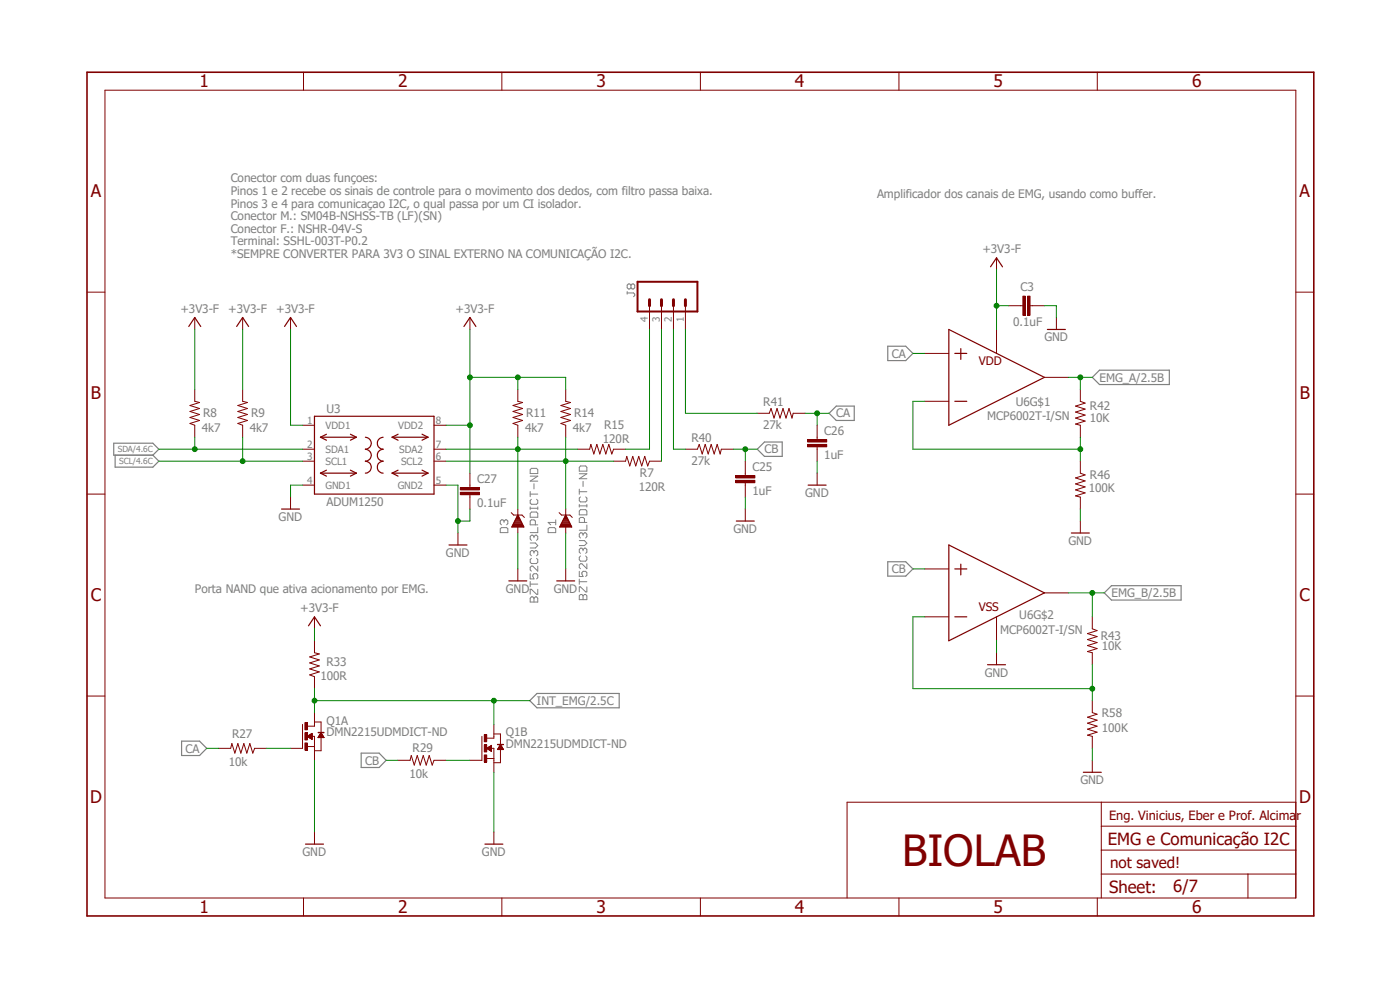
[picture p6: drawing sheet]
<svg xmlns="http://www.w3.org/2000/svg" width="297mm" height="210mm" viewBox="0 0 297 210" stroke-linecap="round" stroke-linejoin="round" font-family="sans-serif">
<path d="M17.9 15l261.2 179.9M279.1 15l-261.2 179.9" fill="none" stroke="#fff" stroke-width=".21"/>
<g fill="none" stroke="#808080" stroke-width=".21">
<path d="M133.1 62.1h1.3l.3 .3v.3l-.3 .2M133.1 61.8v.6M133.9 60.5l.2-.3h.3l.3 .3v.5l-.3 .3h-.3l-.2-.3M133.9 60.5l-.3-.3h-.3l-.2 .3v.5l.2 .3h.3l.3-.3M133.9 60.5v.5M112.7 99.4h1.1l.3 .3v.8h-1.6v-.8zM123.1 98.8h1.1l.3 .3v.8h-1.6v-.8zM106.1 112.2l.3-.3h1.1l.2 .3v.8h-1.6zM106.9 110.5l-.2-.2h-.3l-.3 .2v.6l.3 .2M106.9 110.5l.3-.2h.3l.2 .2v.6l-.2 .2M106.9 110.5v.3M112.5 104.3v1.1"/>
<path d="M112.5 107.5v.6M112.5 115.2h1.1l.5 .5-.5 .5h-1.1M112.5 107.8h1.6M112.5 104.8h1.6M112.5 101h1.6l-1.6 1.1h1.6M112.7 105.9l-.2 .3v.5l.2 .3h1.1l.3-.3v-.5l-.3-.3M112.7 108.6h1.1l.3 .3v.8h-1.6v-.8zM112.7 118.4l-.2 .3v.6l.2 .2h1.1l.3-.2v-.6l-.3-.3M113.3 113.8l-.3-.3h-.3l-.2 .3v.5l.2 .3M113.3 117.1l-.3-.3h-.3l-.2 .3v.5l.2 .3M113.3 113.8l.3-.3h.2l.3 .3v.5l-.3 .3M113.3 117.1l.3-.3h.2l.3 .3v.5l-.3 .3"/>
<path d="M113.3 102.6v1.1M113.3 113.8v.3M113.3 117.1v.2M113.6 111.3v-.8l-.3-.2h-.6l-.2 .2v.8h1.6M114.1 107.5v.6M114.1 111.9v1.1h-1.6M116.3 112.2l.2-.3h1.1l.3 .3v.8h-1.6zM117.9 110.8h-1.6l.5 .5M117.9 110.3v1M122.9 103.8v1.1M122.9 107v.6M122.9 114.7h1.1l.5 .5-.5 .5h-1.1"/>
<path d="M122.9 107.3h1.6M122.9 104.3h1.6M122.9 100.5h1.6l-1.6 1.1h1.6M123.1 105.4l-.2 .3v.5l.2 .3h1.1l.3-.3v-.5l-.3-.3M123.1 108.1h1.1l.3 .3v.8h-1.6v-.8zM123.1 117.9l-.2 .3v.5l.2 .3h1.1l.3-.3v-.5l-.3-.3M123.7 113.3l-.3-.3h-.3l-.2 .3v.5l.2 .3M123.7 116.6l-.3-.3h-.3l-.2 .3v.5l.2 .3M123.7 113.3l.3-.3h.2l.3 .3v.5l-.3 .3M123.7 116.6l.3-.3h.2l.3 .3v.5l-.3 .3M123.7 102.1v1.1M123.7 113.3v.3"/>
<path d="M123.7 116.6v.2M124 110.8v-.8l-.3-.2h-.6l-.2 .2v.8h1.6M124.5 119.6v1l-1.1-1h-.3l-.2 .2v.6l.2 .2M124.5 107v.6M124.5 111.4v1.1h-1.6M112.5 121.7v1.1h.8l-.3-.5v-.3l.3-.3h.5l.3 .3v.6l-.3 .2M112.5 123.4v1.1M112.5 123.9h1.6M112.7 126.6h.3l.3 .3 .3-.3h.2l.3 .3v.8h-1.6v-.8zM113.3 126.9v.8M114.1 120.1v1.1l-1.1-1.1h-.3l-.2 .3v.5l.2 .3M114.1 125v1.1h-.3l-1.1-1.1h-.2v1.1"/>
<path d="M122.9 121.2v1.1h.8l-.3-.8 .3-.3h.5l.3 .3v.5l-.3 .3M122.9 122.9v1.1M122.9 123.4h1.6M123.1 126.1h.3l.3 .3 .3-.3h.2l.3 .3v.8h-1.6v-.8zM123.7 126.4v.8M124.5 124.5v1.1h-.3l-1.1-1.1h-.2v1.1"/>
</g>
<path d="M188.3 73.4h3.9l1.5 1.6-1.5 1.5h-3.9zM233.3 78.5h14.8v3.1h-14.8l-1.6-1.5zM24.1 94h8.3l1.3 1.3-1.3 1.3h-8.3zM24.4 96.6v2.5h8l1.3-1.3-1.3-1.2M160.7 95.3l1.5-1.5h3.7v3h-3.7zM175.9 87.7l1.5-1.6h3.8v3.1h-3.8zM188.3 119.2h3.9l1.5 1.5-1.5 1.5h-3.9zM234.3 125.8l1.5-1.6h14.8v3.1h-14.8zM38.5 157.2h3.8l1.6 1.5-1.6 1.6h-3.8zM76.6 159.8h3.8l1.5 1.5-1.5 1.5h-3.8zM113.9 147.1h17.5v3.1h-17.5l-1.5-1.6z" fill="none" stroke="#808080" stroke-width=".25"/>
<g fill="none" stroke="#800000" stroke-width=".21">
<path d="M22.3 19.1h252.6v171.4h-252.6zM64.4 15.3v3.8M106.5 15.3v3.8M148.6 15.3v3.8M190.7 15.3v3.8M232.8 15.3v3.8M18.5 62h3.8M216.5 64.9h.5M218.5 64.9h.5M224.1 67.4v2.5M274.9 62h3.8M18.5 104.8h3.8"/>
<path d="M274.9 104.8h3.8M18.5 147.7h3.8M274.9 147.7h3.8M233.6 170.2v20.3M233.6 175.3h41.3M274.9 170.2h-95.2v20.3M64.4 190.5v3.8M106.5 190.5v3.8M148.6 190.5v3.8M190.7 190.5v3.8M232.8 190.5v3.8M233.6 185.4h41.3"/>
<path d="M233.6 180.3h41.3M264.8 185.4v5.1"/>
</g>
<path d="M18.5 15.3h260.2v179h-260.2z" fill="none" stroke="#800000" stroke-width=".34"/>
<path d="M222.2 69.9h3.8" fill="none" stroke="#800000" stroke-width=".25"/>
<path d="M218 62.8h.5v4.1h-.5z" fill-rule="evenodd" fill="#800000"/>
<path d="M218 62.8h.5v4.1h-.5z" fill="none" stroke="#800000" stroke-width=".21"/>
<path d="M217 62.8h.5v4.1h-.5z" fill-rule="evenodd" fill="#800000"/>
<g fill="none" stroke="#800000" stroke-width=".21">
<path d="M196.2 75h5.1M211.4 69.9v5.1M214 64.9h2.5M217 62.8h.5v4.1h-.5zM219 64.9h2.6M196.2 85.1h5.1M221.6 80.1h5.1M229.2 82.6v2.5l1 .4-2 .6 2 .7-2 .6 2 .7-2 .6 2 .6-2 .7 1 .2v2.6M229.2 97.8v2.6l1 .4-2 .6 2 .6-2 .7 2 .6-2 .6 2 .7-2 .6 1 .3v2.5M229.2 110.5v2.6M66.7 135.9v2.6l1 .2-2 .7 2 .6-2 .6 2 .7-2 .6 2 .6-2 .7 1 .4v2.5M196.2 120.7h5.1"/>
<path d="M196.2 130.9h5.1M211.4 130.9v5M211.4 138.5v2.5M221.6 125.8h5.1M231.7 130.9v2.5l1 .4-2 .6 2 .6-2 .7 2 .6-2 .6 2 .7-2 .6 1 .3v2.5M46.4 158.7h2.5l.3-1 .6 2.1 .7-2.1 .6 2.1 .6-2.1 .7 2.1 .6-2.1 .6 2.1 .4-1.1h2.6M64.2 153.7v5M65.2 158.4h1.5M66.2 156.2h.5v2.5M66.7 153.7v.4h-1.5M66.7 153.2h1.4v2.2M68.1 156.5v2.8h-1.4"/>
<path d="M231.7 148.6v2.6l1 .3-2 .6 2 .7-2 .6 2 .7-2 .6 2 .6-2 .7 1 .2v2.5M66.7 176.5v2.6M84.5 161.3h2.5l.2-1 .7 2 .6-2 .7 2 .6-2 .6 2 .7-2 .6 2 .4-1h2.5M104.8 176.5v2.6M231.7 161.3v2.5"/>
</g>
<g fill="none" stroke="#800000" stroke-width=".25">
<path d="M201.3 69.9l20.3 10.2-20.3 10.1zM202.6 75h2.5M203.8 74v2.2M202.6 85.1h2.5M201.3 115.6l20.3 10.2-20.3 10.1zM203.8 119.7v2.3M227.3 113.1h3.8M202.6 120.7h2.5M202.6 130.9h2.5M209.5 141h3.8M64.8 179.1h3.8M102.9 179.1h3.8"/>
<path d="M229.8 163.8h3.8"/>
</g>
<path d="M64.7 153.3h.5v1.5h-.5z" fill-rule="evenodd" fill="#800000"/>
<path d="M64.7 153.3h.5v1.5h-.5z" fill="none" stroke="#800000" stroke-width=".21"/>
<path d="M64.7 155.4h.5v1.6h-.5z" fill-rule="evenodd" fill="#800000"/>
<path d="M64.7 155.4h.5v1.6h-.5z" fill="none" stroke="#800000" stroke-width=".21"/>
<path d="M64.7 157.6h.5v1.5h-.5z" fill-rule="evenodd" fill="#800000"/>
<path d="M64.7 157.6h.5v1.5h-.5z" fill="none" stroke="#800000" stroke-width=".21"/>
<path d="M67.5 155.4h1.2z" fill-rule="evenodd" fill="#800000"/>
<g fill="none" stroke="#800000" stroke-width=".21">
<path d="M61.6 158.7h2.6M65.2 156.2l1-.6v1.2M65.2 156.2l1 .6M65.2 156.2h1M65.2 156.3h1M65.3 156.2h.9M65.3 156.3h.9M65.4 156.1h.8M65.5 156.4h.7M65.5 156h.7M65.6 156.5h.6M65.6 156h.6"/>
<path d="M65.7 156.5h.5M65.7 155.9h.5M65.8 156.6h.4M65.8 155.8h.4M65.9 156.7h.3M65.9 155.8h.3M66 156.7h.2M66 155.7h.2M66.1 156.8h.1M66.1 155.7h.1M66.2 156.8h.1M66.2 155.6h.1"/>
<path d="M66.7 151.2v2.5M66.7 158.7v2.6M67.5 155.4h1.2zM67.5 156.4h1.2M67.6 156.3h1M67.6 156.2h1M67.6 156.2h.9M67.7 156.1h.8M67.7 156h.8M67.8 156h.6M67.9 155.9h.5M67.9 155.8h.4"/>
<path d="M67.9 155.7h.3M68 155.7h.2M68 155.6h.2M68.1 155.5h.1M68.1 155.4l.6 1.1h-1.2zM102.2 156.2v5.1M104.3 158.7h.5v2.6M104.8 156.2v.4h-1.5M104.8 155.7h1.4v2.3M106.2 159v2.8h-1.4M103.3 160.9h1.5"/>
</g>
<path d="M102.7 155.8h.6v1.6h-.6z" fill-rule="evenodd" fill="#800000"/>
<path d="M102.7 155.8h.6v1.6h-.6z" fill="none" stroke="#800000" stroke-width=".21"/>
<path d="M102.7 158h.6v1.5h-.6z" fill-rule="evenodd" fill="#800000"/>
<path d="M102.7 158h.6v1.5h-.6z" fill="none" stroke="#800000" stroke-width=".21"/>
<path d="M102.7 160.1h.6v1.6h-.6z" fill-rule="evenodd" fill="#800000"/>
<path d="M102.7 160.1h.6v1.6h-.6z" fill="none" stroke="#800000" stroke-width=".21"/>
<path d="M105.5 157.9l1.3 .1z" fill-rule="evenodd" fill="#800000"/>
<g fill="none" stroke="#800000" stroke-width=".21">
<path d="M211.4 54.7v2.5M137.8 64.9v5M140.3 64.9v5M142.9 64.9v5M145.4 64.9v5M64.2 90.2h2.5M64.2 95.3h2.5M64.2 97.8h2.5M92.1 90.2h2.5M92.1 95.3h2.5M92.1 97.8h2.5M145.4 95.3h2.6l.3-1 .7 2 .6-2 .6 2 .7-2 .6 2 .6-2 .7 2 .2-1h2.6"/>
<path d="M160.7 87.7h2.5l.4-1 .6 2 .6-2 .7 2 .6-2 .7 2 .6-2 .6 2 .3-1h2.5M61.6 105.5v2.5M64.2 102.9h2.5M92.1 102.9h2.5M97.2 113.1v2.5M158.1 100.4v.5M158.1 102.4v.5M158.1 108v2.5M173.4 100.4v2.5M66.7 130.9v2.5M103.3 158.7l1-.6v1.3M103.3 158.7l1 .7"/>
<path d="M103.3 158.7h1M103.3 158.8h1M103.4 158.9h.9M103.5 158.6h.8M103.6 159h.7M103.6 158.6h.7M103.7 159h.6M103.7 158.5h.6M103.8 159.1h.5M103.8 158.4h.5M103.9 159.2h.4M103.9 158.4h.4"/>
<path d="M104 159.2h.3M104 158.3h.3M104.1 159.3h.2M104.1 158.2h.2M104.2 158.2h.1M104.2 159.4h.1M104.8 153.7v2.5M105.5 157.9l1.3 .1zM105.6 159h1.2M105.6 158.9h1.2M105.7 158.8h1M105.7 158.7h1"/>
<path d="M105.7 158.7h.9M105.8 158.6h.8M105.9 158.5h.6M105.9 158.4h.5M106 158.4h.4M106 158.3h.4M106 158.2h.3M106.1 158.2h.2M106.1 158.1h.2M106.2 158l.6 1h-1.3zM106.2 158.1h.1M99.7 161.3h2.5"/>
<path d="M104.8 161.3v2.5"/>
</g>
<g fill="none" stroke="#800000" stroke-width=".25">
<path d="M210.1 56.6l1.3-1.9 1.3 1.9M66.7 88.3h25.4v16.5h-25.4zM68 92.8h7.6M68 92.8l1.3 .6M69.3 92.1l-1.3 .7M69.3 99.7l-1.3 .7M74.3 92.1l1.3 .7M74.3 99.7l1.3 .7M75.6 92.8l-1.3 .6M77.5 92.8a1.27 1.27 0 0 1 1.3 1.2 1.27 1.27 0 0 1-1.3 1.3 1.27 1.27 0 0 1 1.3 1.3 1.27 1.27 0 0 1-1.3 1.2 1.27 1.27 0 0 1 1.3 1.3 1.27 1.27 0 0 1-1.3 1.3M81.3 92.8a1.27 1.27 0 0 0-1.2 1.2 1.27 1.27 0 0 0 1.2 1.3 1.27 1.27 0 0 0-1.2 1.3 1.27 1.27 0 0 0 1.2 1.2 1.27 1.27 0 0 0-1.2 1.3 1.27 1.27 0 0 0 1.2 1.3M83.2 92.8h7.6"/>
<path d="M83.2 92.8l1.3 .6M84.5 92.1l-1.3 .7M84.5 99.7l-1.3 .7M89.5 99.7l1.3 .7M89.5 92.1l1.3 .7M90.8 92.8l-1.3 .6M59.7 108h3.8M68 100.4h7.6M68 100.4l1.3 .6M75.6 100.4l-1.3 .6M83.2 100.4l1.3 .6M83.2 100.4h7.6"/>
<path d="M90.8 100.4l-1.3 .6M95.2 115.6h3.9M156.2 110.5h3.8M171.4 102.9h3.9M65.4 132.8l1.3-1.9 1.3 1.9"/>
</g>
<path d="M135.3 59.8h12.7v6.3h-12.7z" fill="none" stroke="#800000" stroke-width=".42"/>
<path d="M137.8 63.6v1.3M140.3 63.6v1.3M142.9 63.6v1.3M145.4 63.6v1.3" fill="none" stroke="#800000" stroke-width=".64"/>
<path d="M156.1 101.9h4v.5h-4z" fill-rule="evenodd" fill="#800000"/>
<path d="M156.1 101.9h4v.5h-4z" fill="none" stroke="#800000" stroke-width=".21"/>
<path d="M156.1 100.9h4v.5h-4z" fill-rule="evenodd" fill="#800000"/>
<path d="M158.1 97.8v2.6M173.4 92.8v.5M173.4 94.8v.5M156.1 100.9h4v.5h-4zM158.1 102.9v2.6" fill="none" stroke="#800000" stroke-width=".21"/>
<path d="M171.3 94.3h4.1v.5h-4.1z" fill-rule="evenodd" fill="#800000"/>
<path d="M171.3 94.3h4.1v.5h-4.1z" fill="none" stroke="#800000" stroke-width=".21"/>
<path d="M171.3 93.3h4.1v.5h-4.1z" fill-rule="evenodd" fill="#800000"/>
<path d="M171.3 93.3h4.1v.5h-4.1zM173.4 90.2v2.6M173.4 95.3v2.5M99.7 102.9v.5M99.7 104.9v.6" fill="none" stroke="#800000" stroke-width=".21"/>
<path d="M97.7 104.4h4v.5h-4z" fill-rule="evenodd" fill="#800000"/>
<path d="M97.7 104.4h4v.5h-4z" fill="none" stroke="#800000" stroke-width=".21"/>
<path d="M97.7 103.4h4v.5h-4z" fill-rule="evenodd" fill="#800000"/>
<g fill="none" stroke="#800000" stroke-width=".21">
<path d="M41.3 67.4v2.5M51.5 67.4v2.5M61.6 67.4v2.5M99.7 67.4v2.5M41.3 82.6v2.5l1 .3-2 .6 2 .7-2 .6 2 .6-2 .7 2 .6-2 .6 1 .4v2.6M51.5 82.6v2.5l1 .3-2 .6 2 .7-2 .6 2 .6-2 .7 2 .6-2 .6 1 .4v2.6M109.9 82.6v2.5l1 .3-2.1 .6 2.1 .7-2.1 .6 2.1 .6-2.1 .7 2.1 .6-2.1 .6 1.1 .4v2.6M120 82.6v2.5l1 .3-2 .6 2 .7-2 .6 2 .6-2 .7 2 .6-2 .6 1 .4v2.6M122.6 95.3h2.5l.2-1 .7 2 .6-2 .7 2 .6-2 .6 2 .7-2 .6 2 .4-1h2.5M130.2 97.8h2.5l.3-1 .6 2 .6-2 .7 2 .6-2 .6 2 .7-2 .6 2 .4-1h2.5M97.7 103.4h4v.5h-4zM99.7 100.4v2.5"/>
<path d="M99.7 105.5v2.5M108.5 108.8l.5 .5h1.7l.6 .5M109.9 108v1.3M109.9 111.8v1.3M118.6 108.8l.5 .5h1.8l.5 .5M120 108v1.3M120 111.8v1.3M109.9 120.7v2.5M120 120.7v2.5"/>
</g>
<g fill="none" stroke="#800000" stroke-width=".25">
<path d="M40 69.3l1.3-1.9 1.3 1.9M50.2 69.3l1.3-1.9 1.2 1.9M60.4 69.3l1.2-1.9 1.3 1.9M98.4 69.3l1.3-1.9 1.3 1.9M108.7 111.7h2.4M108.8 111.5h2.2M108.8 111.3h2.1M108.9 111.1h1.9M109.1 110.9h1.6M109.1 110.7h1.5M109.2 110.5h1.3M109.3 110.4h1.1"/>
<path d="M109.4 110.2h.9M109.5 110h.7M109.6 109.8h.5M109.7 109.6h.3M109.8 109.4h.1M109.9 109.3l1.2 2.5h-2.5zM118.8 111.7h2.4M118.9 111.5h2.3M119 111.3h2M119.1 111.1h1.8M119.2 110.9h1.7M119.3 110.7h1.5"/>
<path d="M119.4 110.5h1.2M119.5 110.4h1.1M119.6 110.2h.9M119.7 110h.7M119.8 109.8h.5M119.8 109.6h.4M120 109.4h.1M120 109.3l1.3 2.5h-2.6zM107.9 123.2h3.9M118.1 123.2h3.8"/>
</g>
<path d="M221.6 64.9h2.5v2.5M64.2 102.9h-2.6v2.6M94.6 102.9h2.6v10.2M99.7 108v2.5h-2.5M229.2 108v2.5M211.4 135.9v2.6M231.7 158.7v2.6M66.7 161.3v15.2M104.8 163.8v12.7" fill="none" stroke="#008000" stroke-width=".21"/>
<circle cx="97.2" cy="110.5" r=".51" fill="#008000"/>
<g fill="none" stroke="#008000" stroke-width=".21">
<path d="M193.7 75h2.5M170.8 87.7h5.1M173.4 87.7v2.5M173.4 97.8v2.6M109.9 113.1v7.6M120 113.1v7.6M158.1 105.5v2.5M43.9 158.7h2.5M56.6 158.7h5M94.6 161.3h5.1"/>
<circle cx="97.2" cy="110.5" r=".51"/>
</g>
<circle cx="173.4" cy="87.7" r=".51" fill="#008000"/>
<g fill="none" stroke="#008000" stroke-width=".21">
<path d="M155.6 95.3h5.1M158.1 95.3v2.5M193.7 120.7h2.5M81.9 161.3h2.6"/>
<circle cx="173.4" cy="87.7" r=".51"/>
</g>
<circle cx="158.1" cy="95.3" r=".51" fill="#008000"/>
<g fill="none" stroke="#008000" stroke-width=".21">
<path d="M196.2 85.1h-2.5v10.2h35.5M229.2 92.8v5"/>
<circle cx="158.1" cy="95.3" r=".51"/>
</g>
<circle cx="229.2" cy="95.3" r=".51" fill="#008000"/>
<g fill="none" stroke="#008000" stroke-width=".21">
<path d="M196.2 130.9h-2.5v15.2h38M231.7 141v7.6"/>
<circle cx="229.2" cy="95.3" r=".51"/>
</g>
<circle cx="231.7" cy="146.1" r=".51" fill="#008000"/>
<g fill="none" stroke="#008000" stroke-width=".21">
<path d="M211.4 57.2v12.7M211.4 64.9h2.6"/>
<circle cx="231.7" cy="146.1" r=".51"/>
</g>
<circle cx="211.4" cy="64.9" r=".51" fill="#008000"/>
<g fill="none" stroke="#008000" stroke-width=".21">
<path d="M61.6 69.9v20.3h2.6M99.7 69.9v10.2M94.6 90.2h5.1v10.2M66.7 133.4v2.5"/>
<circle cx="211.4" cy="64.9" r=".51"/>
</g>
<circle cx="99.7" cy="90.2" r=".51" fill="#008000"/>
<g fill="none" stroke="#008000" stroke-width=".21">
<path d="M109.9 82.6v-2.5h-10.2v10.1"/>
<circle cx="99.7" cy="90.2" r=".51"/>
</g>
<circle cx="99.7" cy="80.1" r=".51" fill="#008000"/>
<g fill="none" stroke="#008000" stroke-width=".21">
<path d="M109.9 80.1h10.1v2.5"/>
<circle cx="99.7" cy="80.1" r=".51"/>
</g>
<circle cx="109.9" cy="80.1" r=".51" fill="#008000"/>
<g fill="none" stroke="#008000" stroke-width=".21">
<path d="M41.3 69.9v12.7M51.5 69.9v12.7M33.7 97.8h30.5M51.5 92.8v5"/>
<circle cx="109.9" cy="80.1" r=".51"/>
</g>
<circle cx="51.5" cy="97.8" r=".51" fill="#008000"/>
<g fill="none" stroke="#008000" stroke-width=".21">
<path d="M33.7 95.3h30.5M41.3 92.8v2.5"/>
<circle cx="51.5" cy="97.8" r=".51"/>
</g>
<circle cx="41.3" cy="95.3" r=".51" fill="#008000"/>
<g fill="none" stroke="#008000" stroke-width=".21">
<path d="M137.8 69.9v25.4h-5.1M120 92.8v5h-25.4"/>
<circle cx="41.3" cy="95.3" r=".51"/>
</g>
<circle cx="120" cy="97.8" r=".51" fill="#008000"/>
<g fill="none" stroke="#008000" stroke-width=".21">
<path d="M142.9 69.9v25.4h2.5M145.4 69.9v17.8h15.3M130.2 97.8h-10.2v10.2M66.7 148.6h45.7M66.7 146.1v5.1"/>
<circle cx="120" cy="97.8" r=".51"/>
</g>
<circle cx="66.7" cy="148.6" r=".51" fill="#008000"/>
<g fill="none" stroke="#008000" stroke-width=".21">
<path d="M104.8 148.6v5.1"/>
<circle cx="66.7" cy="148.6" r=".51"/>
</g>
<circle cx="104.8" cy="148.6" r=".51" fill="#008000"/>
<g fill="none" stroke="#008000" stroke-width=".21">
<path d="M226.7 80.1h5M229.2 80.1v2.5"/>
<circle cx="104.8" cy="148.6" r=".51"/>
</g>
<circle cx="229.2" cy="80.1" r=".51" fill="#008000"/>
<g fill="none" stroke="#008000" stroke-width=".21">
<path d="M226.7 125.8h7.6M231.7 125.8v5.1"/>
<circle cx="229.2" cy="80.1" r=".51"/>
</g>
<circle cx="231.7" cy="125.8" r=".51" fill="#008000"/>
<g fill="none" stroke="#008000" stroke-width=".21">
<path d="M140.3 69.9v27.9M94.6 95.3h28M109.9 92.8v2.5"/>
<circle cx="231.7" cy="125.8" r=".51"/>
</g>
<circle cx="109.9" cy="95.3" r=".51" fill="#008000"/>
<g fill="none" stroke="#008000" stroke-width=".21">
<path d="M109.9 95.3v12.7"/>
<circle cx="109.9" cy="95.3" r=".51"/>
</g>
<text font-size="9.1" fill="#800000" x="191.4" y="183.6">BIOLAB</text>
<g font-size="3.7" fill="#800000">
<text x="42.3" y="18.5">1</text>
<text x="84.5" y="18.5">2</text>
<text x="126.6" y="18.5">3</text>
<text x="168.7" y="18.5">4</text>
<text x="210.8" y="18.5">5</text>
<text x="252.9" y="18.5">6</text>
<text x="19.3" y="41.9">A</text>
<text x="275.7" y="41.9">A</text>
<text x="19.3" y="84.7">B</text>
<text x="275.8" y="84.7">B</text>
<text x="19.3" y="127.5">C</text>
<text x="275.7" y="127.5">C</text>
<text x="19.1" y="170.4">D</text>
<text x="275.6" y="170.4">D</text>
<text x="42.3" y="193.7">1</text>
<text x="84.5" y="193.7">2</text>
<text x="126.6" y="193.7">3</text>
<text x="168.7" y="193.7">4</text>
<text x="210.8" y="193.7">5</text>
<text x="252.9" y="193.7">6</text>
</g>
<g font-size="3.6" fill="#800000">
<text x="235" y="179.3">EMG e Comunicação I2C</text>
<text x="235.3" y="189.4">Sheet:</text>
<text x="248.9" y="189.2">6/7</text>
</g>
<text font-size="3.2" fill="#800000" x="235.5" y="184.1">not saved!</text>
<text font-size="2.7" fill="#800000" x="235.3" y="174">Eng. Vinicius, Eber e Prof. Alcimar</text>
<g font-size="2.5" fill="#808080">
<text x="48.9" y="38.7">Conector com duas funçoes:</text>
<text x="48.9" y="41.4">Pinos 1 e 2 recebe os sinais de controle para o movimento dos dedos, com filtro passa baixa.</text>
<text x="186.1" y="42">Amplificador dos canais de EMG, usando como buffer.</text>
<text x="48.9" y="44">Pinos 3 e 4 para comunicaçao I2C, o qual passa por um CI isolador.</text>
<text x="48.9" y="46.7">Conector M.: SM04B-NSHSS-TB (LF)(SN)</text>
<text x="48.9" y="49.4">Conector F.: NSHR-04V-S</text>
<text x="48.9" y="52">Terminal: SSHL-003T-P0.2</text>
<text x="208.4" y="53.7">+3V3-F</text>
<text x="48.9" y="54.7">*SEMPRE CONVERTER PARA 3V3 O SINAL EXTERNO NA COMUNICAÇÃO I2C.</text>
<text x="216.5" y="61.7">C3</text>
<text x="38.3" y="66.4">+3V3-F</text>
<text x="48.4" y="66.4">+3V3-F</text>
<text x="58.6" y="66.4">+3V3-F</text>
<text x="96.7" y="66.4">+3V3-F</text>
<text x="215" y="69.3">0.1uF</text>
<text x="189.2" y="75.9">CA</text>
<text x="221.6" y="72.4">GND</text>
<text x="233.3" y="80.9">EMG_A/2.5B</text>
<text x="43.1" y="88.5">R8</text>
<text x="53.3" y="88.5">R9</text>
<text x="69.3" y="87.7">U3</text>
<text x="111.6" y="88.5">R11</text>
<text x="121.8" y="88.5">R14</text>
<text x="161.9" y="86.2">R41</text>
<text x="177.4" y="88.6">CA</text>
<text x="209.4" y="89.2">MCP6002T-I/SN</text>
<text x="215.5" y="86.1">U6G$1</text>
<text x="231.2" y="89.5">10K</text>
<text x="231.2" y="87">R42</text>
<text x="42.8" y="91.7">4k7</text>
<text x="53" y="91.7">4k7</text>
<text x="111.4" y="91.7">4k7</text>
<text x="121.5" y="91.7">4k7</text>
<text x="127.9" y="94">120R</text>
<text x="128.1" y="91">R15</text>
<text x="146.7" y="93.8">R40</text>
<text x="161.9" y="91">27k</text>
<text x="174.9" y="92.4">C26</text>
<text x="135.8" y="101.2">R7</text>
<text x="146.7" y="98.6">27k</text>
<text x="159.6" y="100">C25</text>
<text x="162.2" y="96.2">CB</text>
<text x="174.9" y="97.5">1uF</text>
<text x="231.2" y="101.7">R46</text>
<text x="69.3" y="107.4">ADUM1250</text>
<text x="101.2" y="107.6">0.1uF</text>
<text x="101.2" y="102.5">C27</text>
<text x="135.5" y="104.2">120R</text>
<text x="159.6" y="105.1">1uF</text>
<text x="170.8" y="105.5">GND</text>
<text x="231" y="104.4">100K</text>
<text x="59.1" y="110.5">GND</text>
<text x="155.6" y="113.1">GND</text>
<text x="94.6" y="118.2">GND</text>
<text x="226.7" y="115.6">GND</text>
<text x="41.3" y="125.8">Porta NAND que ativa acionamento por EMG.</text>
<text x="107.3" y="125.8">GND</text>
<text x="117.5" y="125.8">GND</text>
<text x="189.2" y="121.6">CB</text>
<text x="63.7" y="129.8">+3V3-F</text>
<text x="216.2" y="131.4">U6G$2</text>
<text x="235.8" y="126.7">EMG_B/2.5B</text>
<text x="212.2" y="134.4">MCP6002T-I/SN</text>
<text x="233.5" y="135.7">R43</text>
<text x="233.8" y="138">10K</text>
<text x="69.3" y="141.3">R33</text>
<text x="208.9" y="143.6">GND</text>
<text x="68" y="144.3">100R</text>
<text x="113.9" y="149.5">INT_EMG/2.5C</text>
<text x="69.3" y="153.7">Q1A</text>
<text x="233.8" y="155.2">100K</text>
<text x="233.8" y="152.2">R58</text>
<text x="39.4" y="159.6">CA</text>
<text x="49.2" y="156.5">R27</text>
<text x="69.3" y="156.2">DMN2215UDMDICT-ND</text>
<text x="87.5" y="159.5">R29</text>
<text x="107.3" y="158.8">DMN2215UDMDICT-ND</text>
<text x="107.3" y="156.2">Q1B</text>
<text x="48.6" y="162.6">10k</text>
<text x="77.5" y="162.2">CB</text>
<text x="86.9" y="165.1">10k</text>
<text x="229.2" y="166.4">GND</text>
<text x="64.2" y="181.6">GND</text>
<text x="102.2" y="181.6">GND</text>
</g>
<g font-size="2.5" fill="#800000">
<text x="207.6" y="77.5">VDD</text>
<text x="207.6" y="129.6">VSS</text>
</g>
<g font-size="2.1" fill="#808080">
<text x="137.5" y="68.3" transform="rotate(-90 137.5 68.3)">4</text>
<text x="140" y="68.3" transform="rotate(-90 140 68.3)">3</text>
<text x="142.5" y="68.3" transform="rotate(-90 142.5 68.3)">2</text>
<text x="145.1" y="68.3" transform="rotate(-90 145.1 68.3)">1</text>
<text x="65.2" y="89.9">1</text>
<text x="92.5" y="89.9">8</text>
<text x="65.2" y="95">2</text>
<text x="69" y="91">VDD1</text>
<text x="84.5" y="91">VDD2</text>
<text x="92.5" y="95">7</text>
<text x="65.2" y="97.5">3</text>
<text x="69" y="96.1">SDA1</text>
<text x="69" y="98.6">SCL1</text>
<text x="84.7" y="96.1">SDA2</text>
<text x="85.1" y="98.6">SCL2</text>
<text x="92.5" y="97.5">6</text>
<text x="65.2" y="102.6">4</text>
<text x="69" y="103.7">GND1</text>
<text x="84.4" y="103.7">GND2</text>
<text x="92.5" y="102.6">5</text>
</g>
<g font-size="1.8" fill="#808080">
<text x="25" y="95.9">SDA/4.6C</text>
<text x="25.3" y="98.5">SCL/4.6C</text>
</g>
</svg>
